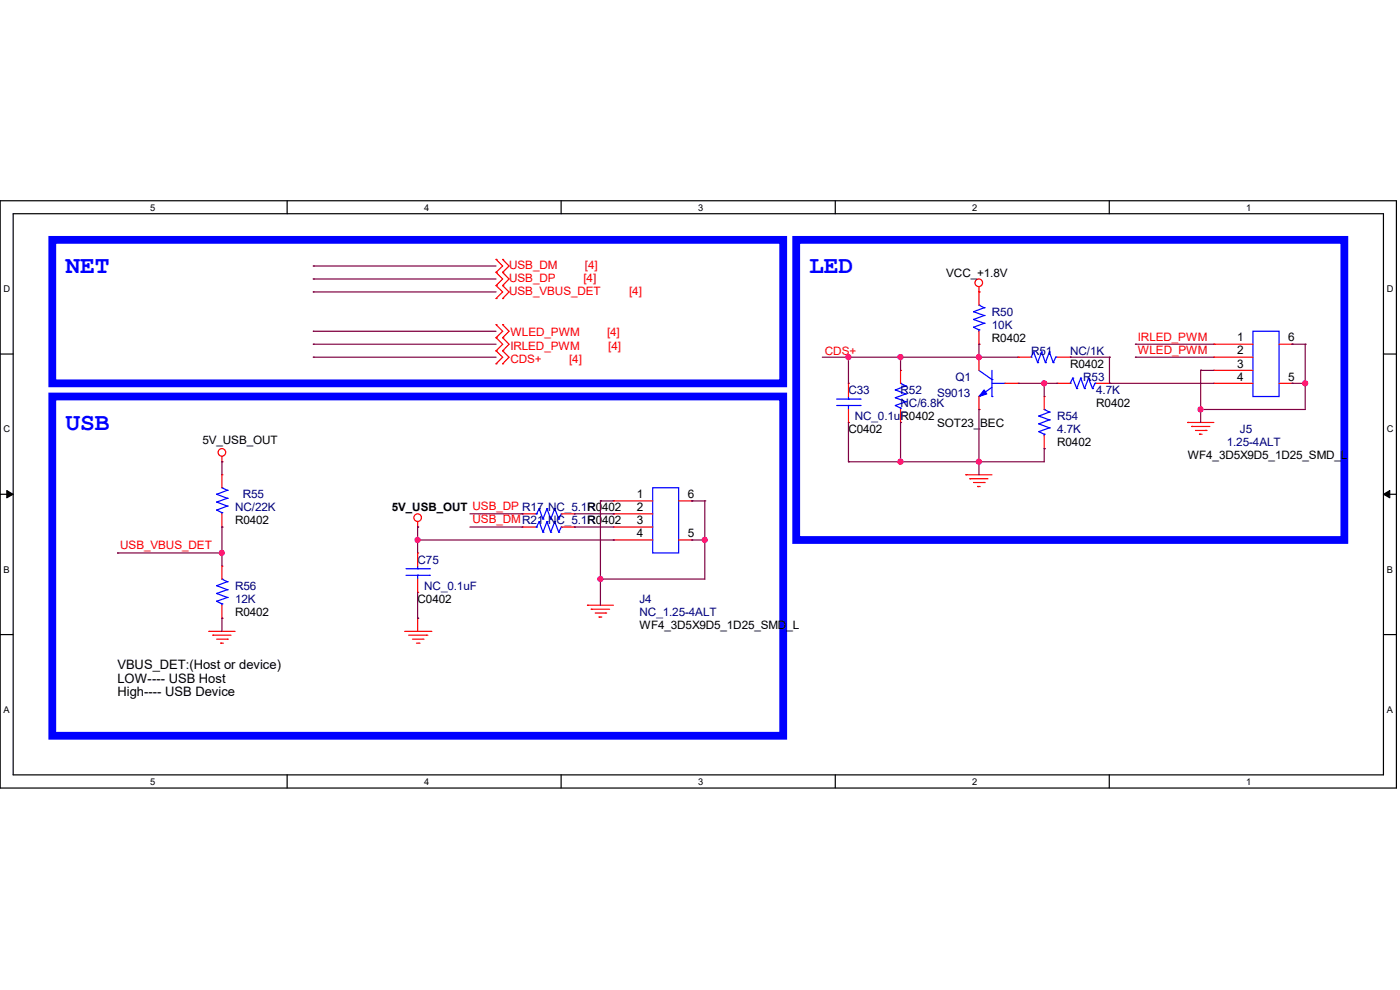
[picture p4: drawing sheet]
<svg xmlns="http://www.w3.org/2000/svg" width="297mm" height="210mm" viewBox="0 0 297 210" stroke-linecap="round" stroke-linejoin="round" font-family="sans-serif">
<path d="M0 42.6h296.2v124.6h-296.2zM2.8 45.3h290.7v119.1h-290.7z" fill="none" stroke="#000" stroke-width=".25"/>
<g fill="#fff">
<path d="M31.8 42.9h1.1v2.2h-1.1z"/>
<path d="M31.8 164.7h1.1v2.2h-1.1z"/>
</g>
<path d="M60.9 42.6v2.7M60.9 164.4v2.7" fill="none" stroke="#000" stroke-width=".25"/>
<g fill="#fff">
<path d="M90 42.9h1.1v2.2h-1.1z"/>
<path d="M90 164.7h1.1v2.2h-1.1z"/>
</g>
<path d="M119 42.6v2.7M119 164.4v2.7" fill="none" stroke="#000" stroke-width=".25"/>
<g fill="#fff">
<path d="M148.1 42.9h1.1v2.2h-1.1z"/>
<path d="M148.1 164.7h1.1v2.2h-1.1z"/>
</g>
<path d="M177.2 42.6v2.7M177.2 164.4v2.7" fill="none" stroke="#000" stroke-width=".25"/>
<g fill="#fff">
<path d="M206.2 42.9h1.1v2.2h-1.1z"/>
<path d="M206.2 164.7h1.1v2.2h-1.1z"/>
</g>
<path d="M235.3 42.6v2.7M235.3 164.4v2.7" fill="none" stroke="#000" stroke-width=".25"/>
<g fill="#fff">
<path d="M264.4 42.9h1.1v2.2h-1.1z"/>
<path d="M264.4 164.7h1.1v2.2h-1.1z"/>
<path d="M.8 60.2h1.4v2.2h-1.4z"/>
<path d="M294.2 60.2h1.4v2.2h-1.4z"/>
<path d="M.8 90h1.4v2.2h-1.4z"/>
<path d="M294.2 90h1.4v2.2h-1.4z"/>
</g>
<path d="M0 75.1h2.8M293.5 75.1h2.7" fill="none" stroke="#000" stroke-width=".25"/>
<g fill="#fff">
<path d="M.8 119.7h1.3v2.2h-1.3z"/>
<path d="M294.2 119.7h1.3v2.2h-1.3z"/>
</g>
<path d="M0 104.9h2.8M293.5 104.9h2.7" fill="none" stroke="#000" stroke-width=".25"/>
<path d="M1.4 104.1l1.4 .8-1.4 .7zM293.5 104.9l1.4-.8v1.5z" fill="#000" stroke="#000" stroke-width=".21"/>
<g fill="#fff">
<path d="M.8 149.5h1.3v2.2h-1.3z"/>
<path d="M294.2 149.5h1.3v2.2h-1.3z"/>
</g>
<path d="M0 134.6h2.8M293.5 134.6h2.7" fill="none" stroke="#000" stroke-width=".25"/>
<path d="M11.1 50.9h155.1v30.4h-155.1zM168.9 50.9h116.3v63.7h-116.3zM11.1 84.1h155.1v72h-155.1z" fill="none" stroke="#00f" stroke-width="1.7"/>
<g fill="none" stroke="#f00" stroke-width=".25">
<path d="M105.2 57.8h.1M105.2 55h.1M105.2 55l1.4 1.4-1.4 1.4M105.2 57.8l1.4 1.4-1.4 1.4M106.6 57.8h.1M106.6 55h.1M106.6 55l1.4 1.4-1.4 1.4M106.6 57.8l1.4 1.4-1.4 1.4M105.2 60.6h.1M105.2 63.3h.1M105.2 68.9h.1M105.2 71.6h.1"/>
<path d="M105.2 74.4h.1M105.2 77.2h.1M105.2 60.6l1.4 1.3-1.4 1.4M105.2 68.9l1.4 1.4-1.4 1.3M105.2 71.6l1.4 1.4-1.4 1.4M105.2 74.4l1.4 1.4-1.4 1.4M106.6 60.6h.1M106.6 63.3h.1M106.6 68.9h.1M106.6 71.6h.1M106.6 74.4h.1M106.6 77.2h.1"/>
<path d="M106.6 60.6l1.4 1.3-1.4 1.4M106.6 68.9l1.4 1.4-1.4 1.3M106.6 71.6l1.4 1.4-1.4 1.4M106.6 74.4l1.4 1.4-1.4 1.4M191.1 78.6h.1M191.1 78.6v2.7M207.7 61.9h.1M207.7 73h.1M207.7 75.8h.1M207.7 60.8v3.9M207.7 70.3v2.7M207.7 75.8v2.8"/>
<path d="M216 75.8h.1M216 75.8h2.7M224.3 75.8h2.7M227 75.8h.1M257.5 73h.1M257.5 75.8h.1M257.5 78.6h.1M257.5 75.8h8.3M257.5 73h8.3M257.5 78.6h8.3M271.4 73h2.7M274.1 73h.1"/>
<path d="M47.1 98h.1M47.1 96.8v1.2M180 81.3h.1M180 89.6h.1M180 81.3v2.8M180 86.9v2.7M191.1 89.6h.1M191.1 86.9v2.7M207.7 86.9h.1M207.7 84.1v2.8M213.2 81.3h2.8M216 81.3h.1"/>
<path d="M221.5 84.1h.1M221.5 95.2h.1M221.5 84.1v2.8M221.5 92.4v2.8M224.3 81.3h.1M224.3 81.3h2.7M232.6 81.3h2.8M235.4 81.3h.1M252 89.6h.1M252 89.6h5.5M252.8 90.5h.1M252.8 90.5h3.9"/>
<path d="M253.6 91.3h2.3M254.5 92.1h.1M254.5 92.1h.5M255.9 91.3h.1M257.5 81.3h.1M257.5 81.3h8.3M271.4 81.3h2.7M274.1 81.3h.1M47.1 100.7h.1M47.1 111.8h.1M47.1 100.7v2.8M47.1 109v2.8"/>
<path d="M88.6 111.8h.1M88.6 117.3h.1M88.6 110.7v1.1M88.6 117.3v2.8M110.8 109h.1M110.8 111.8h.1M110.8 109h2.7M110.8 111.8h2.7M119.1 109h2.7M119.1 111.8h2.7M121.8 109h.1M121.8 111.8h.1"/>
<path d="M130.1 106.3h.1M130.1 109h.1M130.1 111.8h.1M130.1 114.6h.1M130.1 106.3h8.4M130.1 109h8.4M130.1 111.8h8.4M130.1 114.6h8.4M144 106.3h2.8M144 114.6h2.8M146.8 106.3h.1M146.8 114.6h.1"/>
<path d="M204.9 100.7h.1M204.9 100.7h5.5M205.7 101.6h.1M205.7 101.6h3.9M206.5 102.4h2.3M207.4 103.2h.1M207.4 103.2h.5M208.8 102.4h.1M44.3 133.9h.1M44.3 133.9h5.6M45.2 134.7h.1M45.2 134.7h3.8"/>
<path d="M46 135.6h2.2M46.8 136.4h.1M46.8 136.4h.6M47.1 120.1h.1M47.1 131.1h.1M47.1 120.1v2.8M47.1 128.4v2.7M48.2 135.6h.1M85.9 133.9h5.5M86.7 134.7h3.9M87.5 135.6h2.2M88.3 136.4h.6"/>
<path d="M88.6 131.1h.1M88.6 125.6h.1M88.6 122.9v2.7M88.6 131.1v2.8M88.9 136.4h.1M89.7 135.6h.1M90.6 134.7h.1M91.4 133.9h.1M124.6 128.4h.1M124.6 128.4h5.5M125.4 129.2h.1M125.4 129.2h3.9"/>
<path d="M126.3 130h2.2M127.1 130.9h.1M127.1 130.9h.6M128.5 130h.1"/>
<circle cx="207.6" cy="60" r=".8"/>
<circle cx="47.1" cy="96" r=".8"/>
<circle cx="88.6" cy="109.8" r=".8"/>
</g>
<g fill="none" stroke="#00f" stroke-width=".25">
<path d="M206.5 69.4h.1M206.5 67.8h.1M206.5 66.1h.1M206.5 69.4l1.2 .6M206.5 67.8l2.3 .8M206.5 66.1l2.3 .8M207.7 64.7h.1M207.7 70h.1M207.7 64.7l1.1 .6M207.7 70v.3M207.7 78.6l2.7 1.9M208.8 68.6h.1"/>
<path d="M208.8 66.9h.1M208.8 65.3h.1M208.8 68.6l-2.3 .8M208.8 66.9l-2.3 .9M208.8 65.3l-2.3 .8M210.4 78.6v5.5M218.7 75.8h.1M219.3 74.7h.1M219.3 74.7l.8 2.2M219.3 74.7l-.6 1.1M220.1 76.9h.1M221 74.7h.1"/>
<path d="M221 74.7l.8 2.2M221 74.7l-.9 2.2M221.8 76.9h.1M222.6 74.7h.1M222.6 74.7l.8 2.2M222.6 74.7l-.8 2.2M223.4 76.9h.1M224 75.8h.1M224 75.8l-.6 1.1M224 75.8h.3M265.8 70.3h5.6v13.8h-5.6zM177.5 86h5"/>
<path d="M177.5 84.7h5M180 84.7h.1M180 86h.1M180 84.1v.6M180 86v.9M182.5 86h.1M182.5 84.7h.1M189.9 86h.1M189.9 84.4h.1M189.9 82.7h.1M189.9 86l1.2 .6M189.9 84.4l2.3 .8"/>
<path d="M189.9 82.7l2.3 .9M191.1 81.3h.1M191.1 86.6h.1M191.1 81.3l1.1 .6M191.1 86.6v.3M192.2 85.2h.1M192.2 83.6h.1M192.2 81.9h.1M192.2 85.2l-2.3 .8M192.2 83.6l-2.3 .8M192.2 81.9l-2.3 .8M207.7 84.1h.1"/>
<path d="M210.4 80.5h.1M210.4 84.1h.1M210.4 82.2l-2.7 1.9M210.4 81.3h2.8M213.2 81.3h.1M220.4 91.6h.1M220.4 89.9h.1M220.4 88.3h.1M220.4 91.6l1.1 .5M220.4 89.9l2.2 .9M220.4 88.3l2.2 .8M221.5 86.9h.1"/>
<path d="M221.5 92.1h.1M221.5 86.9l1.1 .5M221.5 92.1v.3M222.6 90.8h.1M222.6 89.1h.1M222.6 87.4h.1M222.6 90.8l-2.2 .8M222.6 89.1l-2.2 .8M222.6 87.4l-2.2 .9M227 81.3h.1M227.6 80.2h.1M227.6 80.2l.8 2.2"/>
<path d="M227.6 80.2l-.6 1.1M228.4 82.4h.1M229.3 80.2h.1M229.3 80.2l.8 2.2M229.3 80.2l-.9 2.2M230.1 82.4h.1M230.9 80.2h.1M230.9 80.2l.9 2.2M230.9 80.2l-.8 2.2M231.8 82.4h.1M232.3 81.3h.1M232.3 81.3h.3"/>
<path d="M232.3 81.3l-.5 1.1M46 108.2h.1M46 106.5h.1M46 104.9h.1M46 108.2l1.1 .6M46 106.5l2.2 .9M46 104.9l2.2 .8M47.1 103.5h.1M47.1 108.8h.1M47.1 103.5l1.1 .5M47.1 108.8v.2M48.2 107.4h.1"/>
<path d="M48.2 105.7h.1M48.2 104h.1M48.2 107.4l-2.2 .8M48.2 105.7l-2.2 .8M48.2 104l-2.2 .9M113.5 109h.3M113.5 111.8h.3M113.8 109h.1M113.8 111.8h.1M114.4 107.9h.1M114.4 110.7h.1M114.4 107.9l-.6 1.1"/>
<path d="M114.4 107.9l.8 2.2M114.4 110.7l-.6 1.1M114.4 110.7l.8 2.2M115.2 110.1h.1M115.2 112.9h.1M116 107.9h.1M116 110.7h.1M116 107.9l-.8 2.2M116 107.9l.8 2.2M116 110.7l-.8 2.2M116 110.7l.8 2.2M116.8 110.1h.1"/>
<path d="M116.8 112.9h.1M117.7 107.9h.1M117.7 110.7h.1M117.7 107.9l-.9 2.2M117.7 107.9l.8 2.2M117.7 110.7l-.9 2.2M117.7 110.7l.8 2.2M118.5 110.1h.1M118.5 112.9h.1M119.1 109h.1M119.1 111.8h.1M119.1 109l-.6 1.1"/>
<path d="M119.1 111.8l-.6 1.1M138.5 103.5h5.5v13.8h-5.5zM46 127.6h.1M46 125.9h.1M46 124.2h.1M46 127.6l1.1 .5M46 125.9l2.2 .8M46 124.2l2.2 .9M47.1 122.9h.1M47.1 128.1h.1M47.1 128.1v.3M47.1 122.9l1.1 .5"/>
<path d="M48.2 126.7h.1M48.2 125.1h.1M48.2 123.4h.1M48.2 126.7l-2.2 .9M48.2 125.1l-2.2 .8M48.2 123.4l-2.2 .8M86.1 122h5M86.1 120.6h5M88.6 120.6h.1M88.6 122h.1M88.6 120.1v.5M88.6 122v.9"/>
<path d="M91.1 122h.1M91.1 120.6h.1"/>
</g>
<path d="M208.8 82.7l.5 .9-1.6 .5z" fill="#00f" stroke="#00f" stroke-width=".25"/>
<g fill="none" stroke="#800040" stroke-width=".25">
<path d="M66.5 59.2h.1M66.5 56.4h.1M66.5 59.2h38.7M66.5 56.4h38.7M66.5 61.9h.1M66.5 70.3h.1M66.5 73h.1M66.5 75.8h.1M66.5 61.9h38.7M66.5 73h38.7M66.5 75.8h38.7M66.5 70.3h38.7"/>
<path d="M174.5 75.8h41.5M180 75.8h.1M180 75.8v5.5M191.1 75.8h.1M191.1 75.8v2.8M207.7 73h.1M207.7 75.8h.1M207.7 73v2.8M227 75.8h.1M227 75.8h8.4M235.4 75.8h.1M235.4 75.8v5.5"/>
<path d="M240.9 73h.1M240.9 75.8h.1M240.9 73h16.6M240.9 75.8h16.6M254.7 78.6h.1M254.7 78.6v11M254.7 78.6h2.8M274.1 73h.1M274.1 73h2.8M276.9 73h.1M276.9 73v13.9h-22.2M47.1 98h.1"/>
<path d="M47.1 98v2.7M180 98h.1M180 89.6v8.4M191.1 89.6h.1M191.1 98h.1M191.1 89.6v8.4M207.7 86.9h.1M207.7 98h.1M207.7 86.9v13.8M216 81.3h8.3M221.5 81.3h.1M221.5 95.2h.1"/>
<path d="M221.5 81.3v2.8M221.5 95.2v2.8h-41.5M235.4 81.3h.1M235.4 81.3h22.1M254.7 86.9h.1M274.1 81.3h.1M274.1 81.3h2.8M276.9 81.3h.1M24.9 117.3h.1M24.9 117.3h22.2M47.1 111.8h.1M47.1 117.3h.1"/>
<path d="M47.1 111.8v8.3M88.6 111.8h.1M88.6 114.6h.1M88.6 111.8v5.5M88.6 114.6h41.5M99.7 109h11.1M99.7 111.8h11.1M110.8 109h.1M110.8 111.8h.1M121.8 111.8h.1M121.8 109h8.3M121.8 111.8h8.3"/>
<path d="M127.4 106.3h.1M127.4 106.3v22.1M127.4 106.3h2.7M130.1 114.6h.1M130.1 109h.1M146.8 106.3h.1M146.8 114.6h.1M146.8 106.3h2.7M146.8 114.6h2.7M149.5 106.3h.1M149.5 114.6h.1M149.5 106.3v16.6h-22.1"/>
<path d="M47.1 131.1h.1M47.1 131.1v2.8M88.6 131.1h.1M88.6 125.6v5.5M127.4 122.9h.1"/>
</g>
<g fill="#f0f" stroke="#f0f" stroke-width=".25">
<circle cx="47.1" cy="117.3" r=".53"/>
<circle cx="127.4" cy="122.8" r=".53"/>
<circle cx="88.6" cy="114.5" r=".53"/>
<circle cx="149.5" cy="114.5" r=".53"/>
<circle cx="276.9" cy="81.3" r=".53"/>
<circle cx="254.7" cy="86.8" r=".53"/>
<circle cx="221.5" cy="81.3" r=".53"/>
<circle cx="207.7" cy="97.9" r=".53"/>
<circle cx="191" cy="75.8" r=".53"/>
<circle cx="207.7" cy="75.8" r=".53"/>
<circle cx="191" cy="97.9" r=".53"/>
<circle cx="180" cy="75.8" r=".53"/>
</g>
<g font-size="5.2" fill="#00f">
<text x="13.9" y="58">NET</text>
<text x="171.7" y="58">LED</text>
<text x="13.9" y="91.2">USB</text>
</g>
<g font-size="2.8">
<text x="24.9" y="142">VBUS_DET:(Host or device)</text>
<text x="24.9" y="144.8">LOW---- USB Host</text>
<text x="24.9" y="147.7">High---- USB Device</text>
</g>
<g font-size="2.5" fill="#f00">
<text x="108" y="57">USB_DM</text>
<text x="108" y="59.8">USB_DP</text>
<text x="123.8" y="59.8">[4]</text>
<text x="124.1" y="57">[4]</text>
<text x="108" y="62.5">USB_VBUS_DET</text>
<text x="133.5" y="62.5">[4]</text>
<text x="108.3" y="71.4">WLED_PWM</text>
<text x="128.8" y="71.4">[4]</text>
<text x="108.3" y="74.2">IRLED_PWM</text>
<text x="108.3" y="76.9">CDS+</text>
<text x="120.7" y="76.9">[4]</text>
<text x="129" y="74.2">[4]</text>
<text x="175" y="75.2">CDS+</text>
<text x="241.4" y="72.3">IRLED_PWM</text>
<text x="241.4" y="75">WLED_PWM</text>
<text x="100.2" y="111">USB_DMR21 NC_5.1R0402</text>
<text x="25.5" y="116.5">USB_VBUS_DET</text>
</g>
<g font-size="2.5">
<text x="200.7" y="58.7">VCC_+1.8V</text>
<text x="210.4" y="72.5">R0402</text>
<text x="262.5" y="72.4">1</text>
<text x="262.5" y="75.2">2</text>
<text x="262.5" y="78">3</text>
<text x="273.3" y="72.4">6</text>
<text x="227" y="78">R0402</text>
<text x="262.5" y="80.7">4</text>
<text x="273.3" y="80.7">5</text>
<text x="191.1" y="89.1">R0402</text>
<text x="232.6" y="86.4">R0402</text>
<text x="42.9" y="94.1">5V_USB_OUT</text>
<text x="180" y="91.9">C0402</text>
<text x="198.8" y="90.5">SOT23_BEC</text>
<text x="224.3" y="94.7">R0402</text>
<text x="252" y="97.4">WF4_3D5X9D5_1D25_SMD_L</text>
<text x="135.1" y="105.7">1</text>
<text x="145.9" y="105.7">6</text>
<text x="49.9" y="111.3">R0402</text>
<text x="83.1" y="108.5">5V_USB_OUT USB_DP R17 NC_5.1R0402</text>
<text x="135.1" y="108.4">2</text>
<text x="135.1" y="111.2">3</text>
<text x="135.1" y="114">4</text>
<text x="145.9" y="114">5</text>
<text x="49.9" y="130.6">R0402</text>
<text x="88.6" y="127.9">C0402</text>
<text x="135.7" y="133.4">WF4_3D5X9D5_1D25_SMD_L</text>
</g>
<g font-size="2.5" fill="#000080">
<text x="210.4" y="67">R50</text>
<text x="210.4" y="69.7">10K</text>
<text x="218.7" y="75.3">R51</text>
<text x="227" y="75.3">NC/1K</text>
<text x="180" y="83.6">C33</text>
<text x="191.1" y="83.6">R52</text>
<text x="202.7" y="80.8">Q1</text>
<text x="229.8" y="80.8">R53</text>
<text x="232.6" y="83.6">4.7K</text>
<text x="181.4" y="89.1">NC_0.1uF</text>
<text x="191.1" y="86.4">NC/6.8K</text>
<text x="198.8" y="84.1">S9013</text>
<text x="224.3" y="89.1">R54</text>
<text x="224.3" y="91.9">4.7K</text>
<text x="260.3" y="94.7">1.25-4ALT</text>
<text x="263.1" y="91.9">J5</text>
<text x="51.5" y="105.7">R55</text>
<text x="49.9" y="108.5">NC/22K</text>
<text x="88.6" y="119.5">C75</text>
<text x="49.9" y="125.1">R56</text>
<text x="90" y="125.1">NC_0.1uF</text>
<text x="49.9" y="127.9">12K</text>
<text x="135.7" y="127.9">J4</text>
<text x="135.7" y="130.6">NC_1.25-4ALT</text>
</g>
<g font-size="2">
<text x="31.8" y="44.7">5</text>
<text x="90" y="44.7">4</text>
<text x="148.1" y="44.7">3</text>
<text x="206.2" y="44.7">2</text>
<text x="264.4" y="44.7">1</text>
<text x=".8" y="62">D</text>
<text x="294.2" y="62">D</text>
<text x=".8" y="91.7">C</text>
<text x="294.2" y="91.7">C</text>
<text x=".8" y="121.5">B</text>
<text x="294.2" y="121.5">B</text>
<text x=".8" y="151.3">A</text>
<text x="294.2" y="151.3">A</text>
<text x="31.8" y="166.5">5</text>
<text x="90" y="166.5">4</text>
<text x="148.1" y="166.5">3</text>
<text x="206.2" y="166.5">2</text>
<text x="264.4" y="166.5">1</text>
</g>
</svg>
